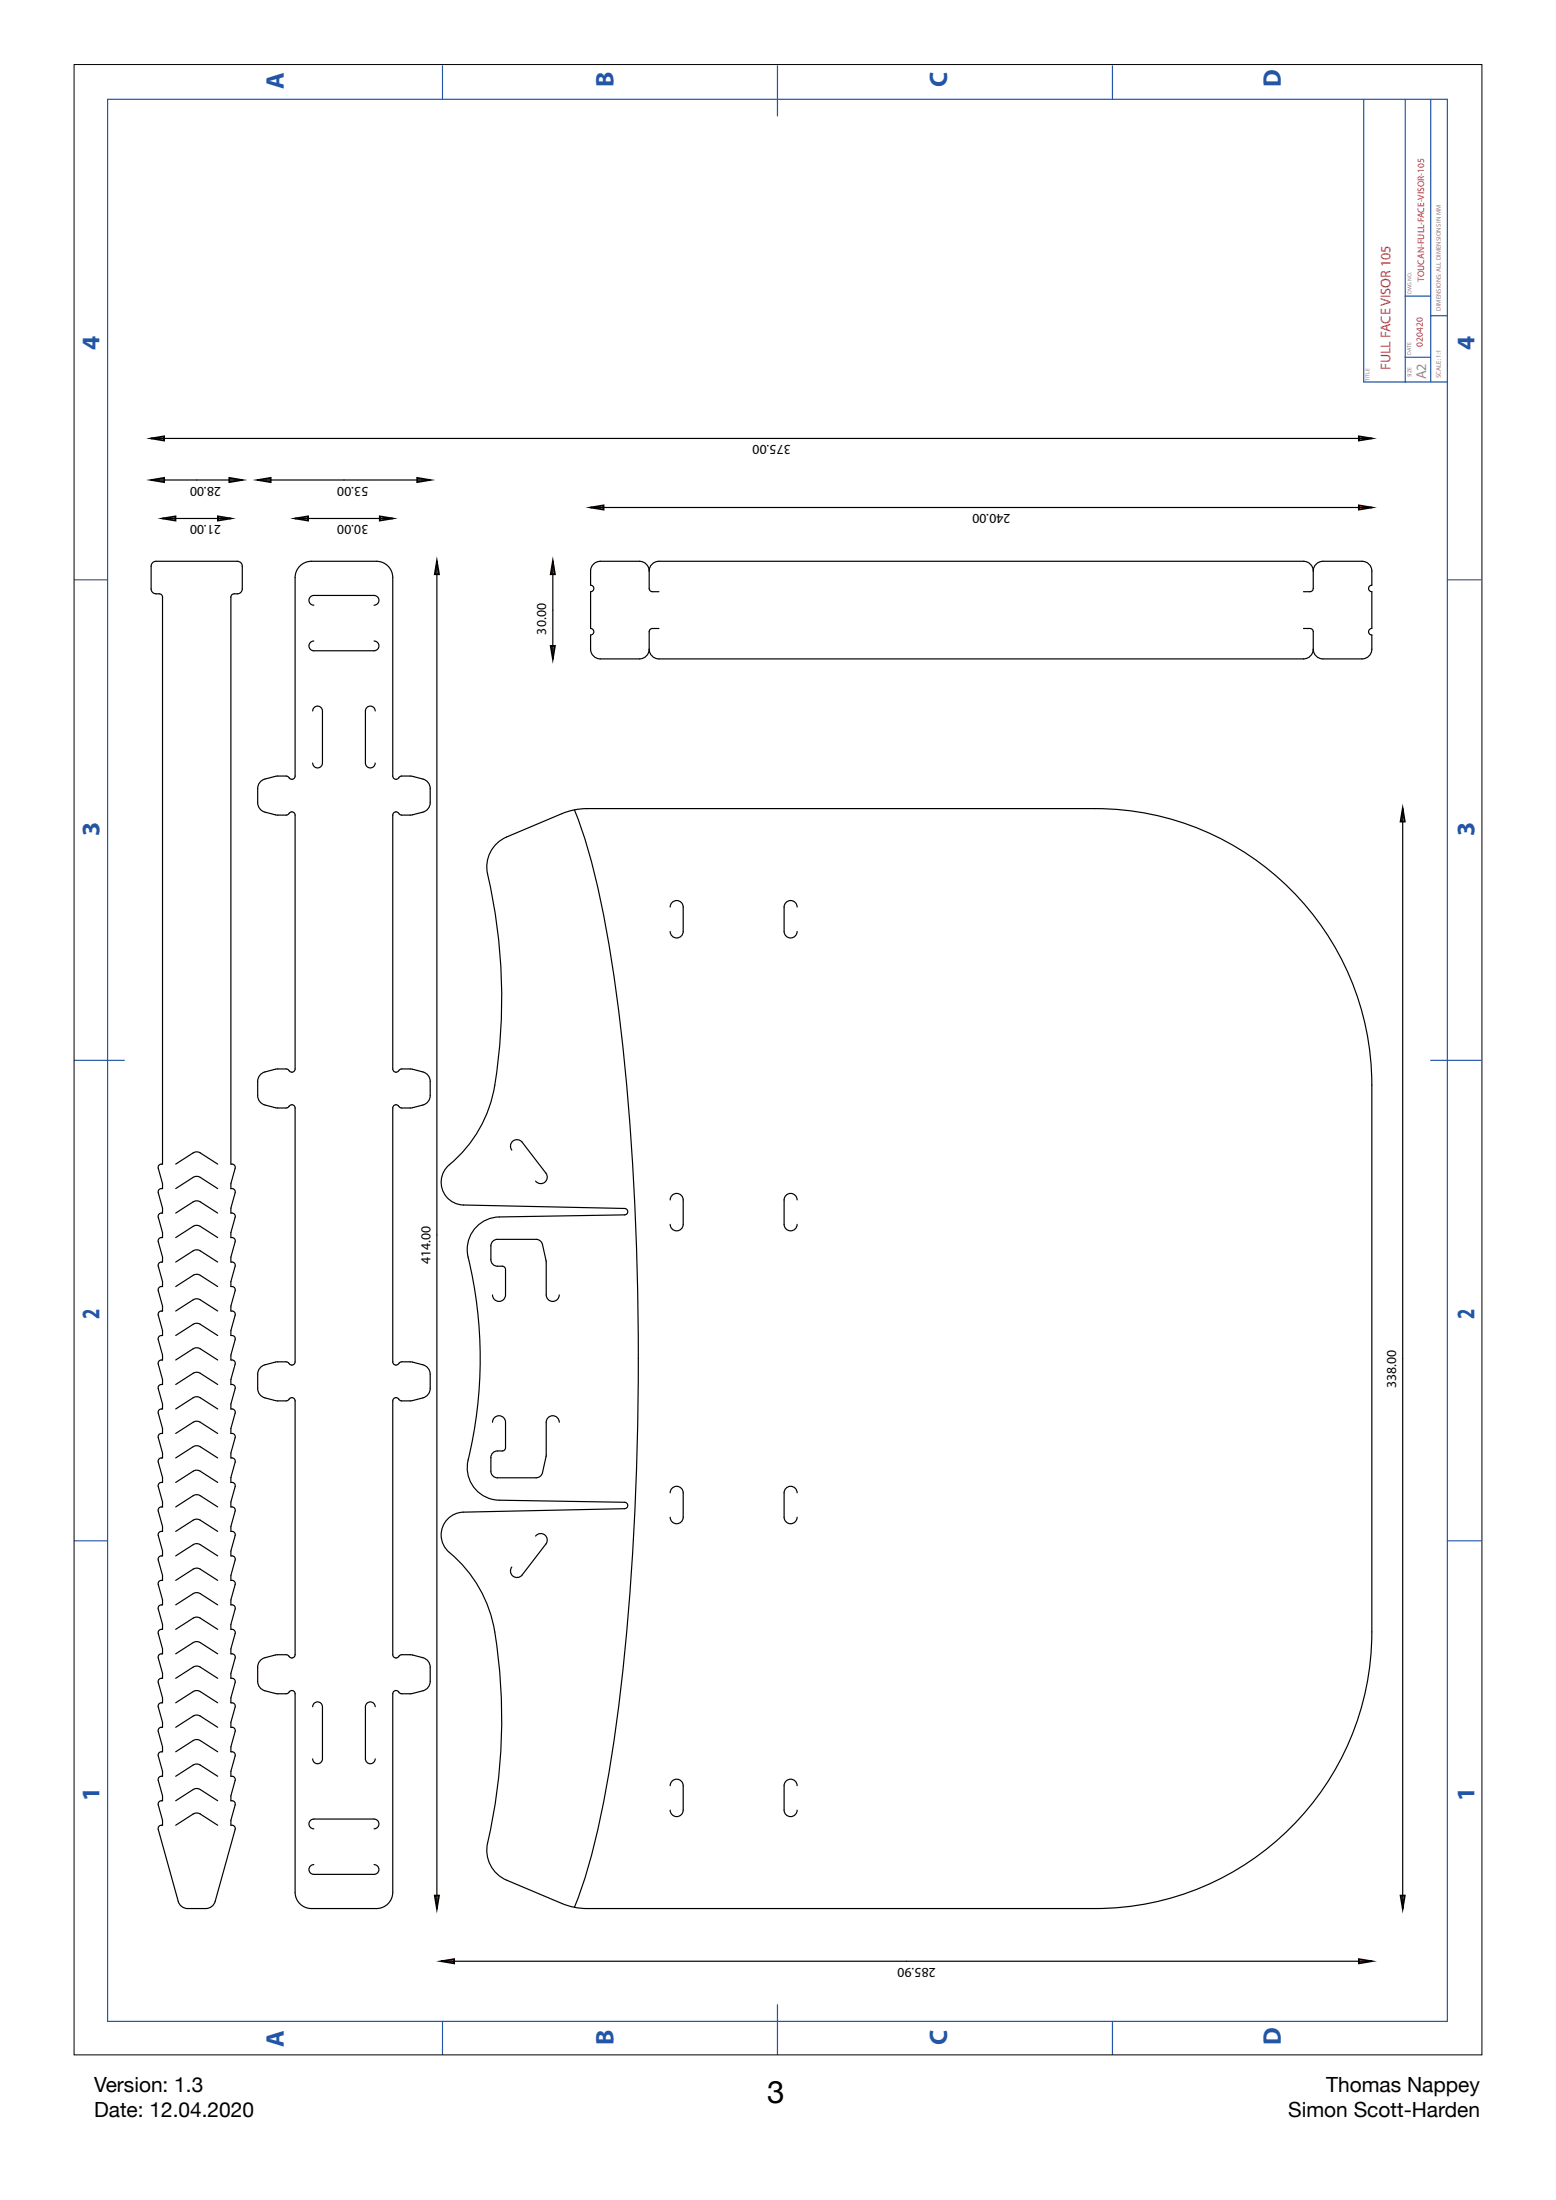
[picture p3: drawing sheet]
<svg xmlns="http://www.w3.org/2000/svg" width="210mm" height="297mm" viewBox="0 0 210 297" stroke-linecap="round" stroke-linejoin="round" font-family="sans-serif">
<g fill="none" stroke="#2255a6" stroke-width=".16">
<path d="M14.5 13.4h180.8v259.5h-180.8zM59.7 8.9v4.5M104.9 8.9v6.8M150.1 8.9v4.5M184 13.4v38.2h11.3M189.6 13.4v38.3M193.1 13.4v38.2M189.6 40h3.5M189.6 48.2h3.5M193.1 42.6h2.2M10 78.3h4.5M195.3 78.3h4.6"/>
<path d="M10 143.1h6.8M193.1 143.1h6.8M10 208h4.5M195.3 208h4.6M59.7 272.9v4.5M104.9 270.6v6.8M150.1 272.9v4.5"/>
</g>
<g fill="none" stroke="#000" stroke-width=".16">
<path d="M40.5 76.4l.4-.3 .5-.2 .6-.1h8.8a2.2 2.2 0 0 1 2.2 2.2v26.8a.47 .47 0 0 0 .4 .4 .47 .47 0 0 0 .5-.3l.3-.1a5.8 5.8 0 0 1 3.5 .7l.3 .6 .1 2.3a1.32 1.32 0 0 1-1 1.2 5.9 5.9 0 0 1-3 .4l-.3-.2a.44 .44 0 0 0-.5-.2 .44 .44 0 0 0-.3 .4v34.3a.47 .47 0 0 0 .4 .4 .47 .47 0 0 0 .5-.3l.3-.1a5.8 5.8 0 0 1 3.5 .8l.3 .5 .1 2.3a1.32 1.32 0 0 1-1 1.3 5.9 5.9 0 0 1-3 .4l-.3-.2a.44 .44 0 0 0-.5-.2 .44 .44 0 0 0-.3 .4v34.2a.47 .47 0 0 0 .4 .5 .47 .47 0 0 0 .5-.4l.3-.1a5.8 5.8 0 0 1 3.5 .8l.3 .6 .1 2.2a1.32 1.32 0 0 1-1 1.3 5.9 5.9 0 0 1-3 .4l-.3-.2a.44 .44 0 0 0-.5-.2 .44 .44 0 0 0-.3 .4v34.3a.47 .47 0 0 0 .4 .4 .47 .47 0 0 0 .5-.3l.3-.1a5.8 5.8 0 0 1 3.5 .7l.3 .6 .1 2.3a1.32 1.32 0 0 1-1 1.3 5.9 5.9 0 0 1-3 .3l-.3-.2a.44 .44 0 0 0-.5-.2 .44 .44 0 0 0-.3 .5v26.8a2.2 2.2 0 0 1-2.2 2.2h-8.8a2.2 2.2 0 0 1-2.2-2.2v-26.8a.47 .47 0 0 0-.4-.5 .47 .47 0 0 0-.5 .4l-.3 .1a5.8 5.8 0 0 1-3.4-.8l-.4-.6v-2.2a1.32 1.32 0 0 1 1-1.3 5.9 5.9 0 0 1 3-.4l.2 .2a.44 .44 0 0 0 .5 .2 .44 .44 0 0 0 .3-.4v-34.3a.47 .47 0 0 0-.4-.4 .47 .47 0 0 0-.5 .3l-.3 .1a5.8 5.8 0 0 1-3.4-.7l-.4-.6v-2.3a1.32 1.32 0 0 1 1-1.3 5.9 5.9 0 0 1 3-.3l.2 .2a.44 .44 0 0 0 .5 .2 .44 .44 0 0 0 .3-.5v-34.2a.47 .47 0 0 0-.4-.5 .47 .47 0 0 0-.5 .4l-.3 .1a5.8 5.8 0 0 1-3.4-.8l-.4-.5v-2.3a1.32 1.32 0 0 1 1-1.3 5.9 5.9 0 0 1 3-.4l.2 .2a.44 .44 0 0 0 .5 .2 .44 .44 0 0 0 .3-.4v-34.3a.47 .47 0 0 0-.4-.4 .47 .47 0 0 0-.5 .3l-.3 .1a5.8 5.8 0 0 1-3.4-.7l-.4-.6v-2.3a1.32 1.32 0 0 1 1-1.2 5.9 5.9 0 0 1 3-.4l.2 .2a.44 .44 0 0 0 .5 .2 .44 .44 0 0 0 .3-.4v-26.8l.1-.6 .2-.5zM87.6 77.1a1.32 1.32 0 0 1 1.3-1.3h87a1.32 1.32 0 0 1 1.3 1.3M87.6 77.1a1.32 1.32 0 0 0-1.3-1.3h-5.3a1.32 1.32 0 0 0-1.3 1.3v1.9a.44 .44 0 0 1 .4 .4 .44 .44 0 0 1-.4 .5v4.9a.44 .44 0 0 1 .4 .5 .44 .44 0 0 1-.4 .4v1.9a1.32 1.32 0 0 0 1.3 1.4h5.3a1.32 1.32 0 0 0 1.3-1.4M87.6 77.1l.1 2.6 .4 .2h.8M177.2 77.1v2.6l-.4 .2h-.9M177.2 77.1a1.32 1.32 0 0 1 1.4-1.3h5.2a1.32 1.32 0 0 1 1.3 1.3v1.9a.44 .44 0 0 0-.4 .4 .44 .44 0 0 0 .4 .5v4.9a.44 .44 0 0 0-.4 .5 .44 .44 0 0 0 .4 .4v1.9a1.32 1.32 0 0 1-1.3 1.4h-5.2a1.32 1.32 0 0 1-1.4-1.4M42.2 96a.66 .66 0 0 1 .7-.7 .66 .66 0 0 1 .6 .7v7a.66 .66 0 0 1-.6 .7 .66 .66 0 0 1-.7-.7M50.5 81.7a.66 .66 0 0 0 .6-.7 .66 .66 0 0 0-.6-.6h-8.1a.66 .66 0 0 0-.7 .6 .66 .66 0 0 0 .7 .7M50.5 86.5a.66 .66 0 0 1 .6 .7 .66 .66 0 0 1-.6 .7h-8.1a.66 .66 0 0 1-.7-.7 .66 .66 0 0 1 .7-.7M50.6 96a.66 .66 0 0 0-.6-.7 .66 .66 0 0 0-.7 .7v7a.66 .66 0 0 0 .7 .7 .66 .66 0 0 0 .6-.7M87.6 87.6a1.32 1.32 0 0 0 1.3 1.4h87a1.32 1.32 0 0 0 1.3-1.4M88.9 84.8h-.8l-.4 .3-.1 2.5"/>
<path d="M175.9 84.8h.9l.4 .3v2.5M77.5 109.3a86.3 86.3 0 0 1 4.6 17.6 337.2 337.2 0 0 1 4 52.5 369.9 369.9 0 0 1-3.6 57.7 104.6 104.6 0 0 1-4.3 18.7l-.7 1.7M90.4 122.5a.88 .88 0 0 1 .9-.9 .88 .88 0 0 1 .9 .9v3.2a.88 .88 0 0 1-.9 .9 .88 .88 0 0 1-.9-.9M107.6 122.5a.88 .88 0 0 0-.9-.9 .88 .88 0 0 0-.9 .9v3.2a.88 .88 0 0 0 .9 .9 .88 .88 0 0 0 .9-.9M23.7 157.2l2.4-1.6a.88 .88 0 0 1 .9 0l2.4 1.6M60.7 157.2a17.9 17.9 0 0 0 6.3-12.4 74.4 74.4 0 0 0-1.2-26.8 4.4 4.4 0 0 1 2.6-5l8-3.4 1.1-.3 1.1-.1h69.2a37.3 37.3 0 0 1 37.3 37.3v73.8a37.3 37.3 0 0 1-37.3 37.4l-69.2-.1-1.1-.1-1.1-.3-8-3.4a4.4 4.4 0 0 1-2.6-5 73.6 73.6 0 0 0 .8-29.6 17.6 17.6 0 0 0-5.9-9.6M69.1 155.3a.88 .88 0 0 1 .1-1.3 .88 .88 0 0 1 1.3 .2l3.2 4.2a.88 .88 0 0 1-.2 1.2 .88 .88 0 0 1-1.2-.2M23.7 160.5l2.4-1.6a.88 .88 0 0 1 .9 0l2.4 1.6M23.7 163.8l2.4-1.6a.88 .88 0 0 1 .9 0l2.4 1.6M23.7 167.1l2.4-1.5a.88 .88 0 0 1 .9 0l2.4 1.5M23.7 170.4l2.4-1.5a.88 .88 0 0 1 .9 0l2.4 1.5M23.7 173.7l2.4-1.5a.88 .88 0 0 1 .9 0l2.4 1.5"/>
<path d="M23.7 177l2.4-1.5a.88 .88 0 0 1 .9 0l2.4 1.5M63.2 169.7a58.3 58.3 0 0 1 0 27.4M66.5 174.8a.88 .88 0 0 0 .8 .9 .88 .88 0 0 0 .9-.9v-3.4l-.2-.4-.2-.1a1.19 1.19 0 0 1-1.5-.5l-.1-2.2a.88 .88 0 0 1 .9-.9h5.3a.88 .88 0 0 1 .8 .7l.5 2.3v4.5a.88 .88 0 0 0 .9 .9 .88 .88 0 0 0 .9-.9M90.4 162a.88 .88 0 0 1 .9-.9 .88 .88 0 0 1 .9 .9v3.3a.88 .88 0 0 1-.9 .9 .88 .88 0 0 1-.9-.9M107.6 162a.88 .88 0 0 0-.9-.9 .88 .88 0 0 0-.9 .9v3.3a.88 .88 0 0 0 .9 .9 .88 .88 0 0 0 .9-.9M23.7 180.3l2.4-1.5a.88 .88 0 0 1 .9 0l2.4 1.5M23.7 183.6l2.4-1.5a.88 .88 0 0 1 .9 0l2.4 1.5M23.7 186.9l2.4-1.5a.88 .88 0 0 1 .9 0l2.4 1.5M23.7 190.2l2.4-1.5a.88 .88 0 0 1 .9 0l2.4 1.5M23.7 193.5l2.4-1.5a.88 .88 0 0 1 .9 0l2.4 1.5M26.1 195.3l-2.4 1.5M26.1 195.3a.88 .88 0 0 1 .9 0"/>
<path d="M27 195.3l2.4 1.5M31.3 193.5h-.1v-.7l.5-2.3-.3-.3h-.2v-.7l.5-2.3-.3-.3h-.2v-.7l.5-2.3-.3-.3h-.2v-.7l.5-2.3-.3-.3h-.2v-.7l.5-2.3-.3-.3h-.2v-.7l.5-2.3-.3-.3h-.2v-.7l.5-2.3-.3-.3h-.2v-.7l.5-2.3-.3-.3h-.2v-.7l.5-2.3-.3-.3h-.2v-.7l.5-2.3-.3-.3h-.2v-.7l.5-2.3-.3-.3h-.2v-76.6l.2-.4h.6a.66 .66 0 0 0 .7-.7v-3.1l-.1-.2-.3-.4h-11.2a.66 .66 0 0 0-.7 .6v3.4a.86 .86 0 0 0 1.1 .4l.4 .2v.2v76.6a.46 .46 0 0 0-.5 .5l.5 2.1v.7a.46 .46 0 0 0-.5 .5l.5 2.1v.7a.46 .46 0 0 0-.5 .5l.5 2.1v.7a.46 .46 0 0 0-.5 .5l.5 2.1v.7a.46 .46 0 0 0-.5 .5l.5 2.1v.7a.46 .46 0 0 0-.5 .5l.5 2.1v.7a.46 .46 0 0 0-.5 .5l.5 2.1v.7a.46 .46 0 0 0-.5 .6l.5 2v.7a.46 .46 0 0 0-.5 .6l.5 2v.7a.46 .46 0 0 0-.5 .6l.5 2v.7a.46 .46 0 0 0-.5 .6l.5 2v.7a.46 .46 0 0 0-.5 .6l.5 2.1v.6a.46 .46 0 0 0-.5 .6l.5 2.1v.6a.46 .46 0 0 0-.5 .6l.5 2.1v.6a.46 .46 0 0 0-.5 .6l.5 2.1v.6a.46 .46 0 0 0-.5 .6l.5 2.1v.6a.46 .46 0 0 0-.5 .6l.5 2.1v.7a.46 .46 0 0 0-.5 .5l.5 2.1v.7a.46 .46 0 0 0-.5 .5l.5 2.1v.7a.46 .46 0 0 0-.5 .5l.5 2.1v.7a.46 .46 0 0 0-.5 .5l.5 2.1v.7a.46 .46 0 0 0-.5 .5l.5 2.1v.7a.46 .46 0 0 0-.5 .5l.5 2.1v.7a.46 .46 0 0 0-.5 .5l.5 2.1v.7a.46 .46 0 0 0-.5 .5l.5 2.1v.7a.46 .46 0 0 0-.5 .6l.5 2v.7a.46 .46 0 0 0-.5 .6l.5 2v.7a.46 .46 0 0 0-.5 .6l2.8 10a1.32 1.32 0 0 0 1.1 .7l2.8-.1a1.32 1.32 0 0 0 .9-.9l2.7-9.7-.1-.5-.4-.1v-.7l.5-2.3-.3-.3h-.2v-.7l.5-2.3-.3-.3h-.2v-.7l.5-2.3-.3-.3h-.2v-.7l.5-2.3-.3-.3h-.2v-.7l.5-2.3-.3-.3h-.2v-.7l.5-2.3-.3-.3h-.2v-.7l.5-2.3-.3-.3h-.2v-.7l.5-2.3-.3-.3h-.2v-.7l.5-2.3-.3-.3h-.2v-.7l.5-2.1-.1-.4-.4-.1v-.7l.5-2.1-.1-.4-.4-.2v-.6l.5-2.1-.1-.4-.4-.2v-.6l.5-2.1-.1-.4-.4-.2v-.6l.5-2.1-.1-.4-.4-.2v-.6l.5-2.1-.1-.4-.4-.2v-.6l.5-2.1-.1-.4-.3-.2M66.5 192a.88 .88 0 0 1 .8-.9 .88 .88 0 0 1 .9 .9v3.4l-.2 .4-.2 .1a1.19 1.19 0 0 0-1.5 .5l-.1 2.2a.88 .88 0 0 0 .9 .9h5.3a.88 .88 0 0 0 .8-.7l.5-2.3v-4.5a.88 .88 0 0 1 .9-.9 .88 .88 0 0 1 .9 .9M23.7 200.1l2.4-1.5a.88 .88 0 0 1 .9 0l2.4 1.5M23.7 203.4l2.4-1.5a.88 .88 0 0 1 .9 0l2.4 1.5M23.7 206.7l2.4-1.5a.88 .88 0 0 1 .9 0l2.4 1.5M23.7 210l2.4-1.5a.88 .88 0 0 1 .9 0l2.4 1.5M23.7 213.4l2.4-1.6a.88 .88 0 0 1 .9 0l2.4 1.6M23.7 216.7l2.4-1.6a.88 .88 0 0 1 .9 0l2.4 1.6M23.7 220l2.4-1.6a.88 .88 0 0 1 .9 0l2.4 1.6M72.3 207.4a.88 .88 0 0 1 1.2-.2 .88 .88 0 0 1 .2 1.2l-3.2 4.2a.88 .88 0 0 1-1.3 .2 .88 .88 0 0 1-.1-1.2M90.4 201.5a.88 .88 0 0 1 .9-.8 .88 .88 0 0 1 .9 .8v3.3a.88 .88 0 0 1-.9 .9 .88 .88 0 0 1-.9-.9"/>
<path d="M107.6 201.5a.88 .88 0 0 0-.9-.8 .88 .88 0 0 0-.9 .8v3.3a.88 .88 0 0 0 .9 .9 .88 .88 0 0 0 .9-.9M23.7 223.3l2.4-1.5a.88 .88 0 0 1 .9 0l2.4 1.5M23.7 226.6l2.4-1.5a.88 .88 0 0 1 .9 0l2.4 1.5M23.7 229.9l2.4-1.5a.88 .88 0 0 1 .9 0l2.4 1.5M23.7 233.2l2.4-1.5a.88 .88 0 0 1 .9 0l2.4 1.5M23.7 236.5l2.4-1.5a.88 .88 0 0 1 .9 0l2.4 1.5M23.7 239.8l2.4-1.5a.88 .88 0 0 1 .9 0l2.4 1.5M42.2 230.4a.66 .66 0 0 1 .7-.6 .66 .66 0 0 1 .6 .6v7a.66 .66 0 0 1-.6 .7 .66 .66 0 0 1-.7-.7M50.6 230.4a.66 .66 0 0 0-.6-.6 .66 .66 0 0 0-.7 .6v7a.66 .66 0 0 0 .7 .7 .66 .66 0 0 0 .6-.7M23.7 243.1l2.4-1.5a.88 .88 0 0 1 .9 0l2.4 1.5M23.7 246.4l2.4-1.5a.88 .88 0 0 1 .9 0l2.4 1.5M42.4 251.7a.66 .66 0 0 0-.7 .7 .66 .66 0 0 0 .7 .6h8.1a.66 .66 0 0 0 .6-.6 .66 .66 0 0 0-.6-.7"/>
<path d="M50.5 246.9a.66 .66 0 0 0 .6-.7 .66 .66 0 0 0-.6-.6h-8.1a.66 .66 0 0 0-.7 .6 .66 .66 0 0 0 .7 .7M90.4 241.1a.88 .88 0 0 1 .9-.9 .88 .88 0 0 1 .9 .9v3.3a.88 .88 0 0 1-.9 .8 .88 .88 0 0 1-.9-.8M107.6 241.1a.88 .88 0 0 0-.9-.9 .88 .88 0 0 0-.9 .9v3.3a.88 .88 0 0 0 .9 .8 .88 .88 0 0 0 .9-.8"/>
</g>
<path d="M189.3 109.2l.3 1.7h-.6z" fill="#f5822a"/>
<path d="M189.3 109.2l.3 1.7h-.6z" fill="none" stroke="#000" stroke-width=".23"/>
<path d="M189 255.9h.6l-.3 1.8z" fill="#f5822a"/>
<path d="M189 255.9h.6l-.3 1.8z" fill="none" stroke="#000" stroke-width=".23"/>
<path d="M189.3 109.2v148.5" fill="none" stroke="#000" stroke-width=".16"/>
<path d="M59.5 264.8l1.8-.3v.6z" fill="#f5822a"/>
<path d="M59.5 264.8l1.8-.3v.6z" fill="none" stroke="#000" stroke-width=".23"/>
<path d="M183.4 264.5l1.7 .3-1.7 .3z" fill="#f5822a"/>
<path d="M183.4 264.5l1.7 .3-1.7 .3z" fill="none" stroke="#000" stroke-width=".23"/>
<path d="M59.5 264.8h125.6" fill="none" stroke="#000" stroke-width=".16"/>
<path d="M74.6 75.8l.3 1.7h-.6z" fill="#f5822a"/>
<path d="M74.6 75.8l.3 1.7h-.6z" fill="none" stroke="#000" stroke-width=".23"/>
<path d="M74.3 87.2h.6l-.3 1.8z" fill="#f5822a"/>
<path d="M74.3 87.2h.6l-.3 1.8z" fill="none" stroke="#000" stroke-width=".23"/>
<path d="M74.6 75.8v13.2" fill="none" stroke="#000" stroke-width=".16"/>
<path d="M79.7 68.5l1.8-.3v.6z" fill="#f5822a"/>
<path d="M79.7 68.5l1.8-.3v.6z" fill="none" stroke="#000" stroke-width=".23"/>
<path d="M183.4 68.2l1.7 .3-1.7 .3z" fill="#f5822a"/>
<path d="M183.4 68.2l1.7 .3-1.7 .3z" fill="none" stroke="#000" stroke-width=".23"/>
<path d="M79.7 68.5h105.4" fill="none" stroke="#000" stroke-width=".16"/>
<path d="M20.4 64.8l1.8-.3v.6z" fill="#f5822a"/>
<path d="M20.4 64.8l1.8-.3v.6z" fill="none" stroke="#000" stroke-width=".23"/>
<path d="M30.9 64.5l1.8 .3-1.8 .3z" fill="#f5822a"/>
<path d="M30.9 64.5l1.8 .3-1.8 .3z" fill="none" stroke="#000" stroke-width=".23"/>
<path d="M20.4 64.8h12.3" fill="none" stroke="#000" stroke-width=".16"/>
<path d="M39.8 70l1.8-.3v.6z" fill="#f5822a"/>
<path d="M39.8 70l1.8-.3v.6z" fill="none" stroke="#000" stroke-width=".23"/>
<path d="M51.3 69.7l1.7 .3-1.7 .3z" fill="#f5822a"/>
<path d="M51.3 69.7l1.7 .3-1.7 .3z" fill="none" stroke="#000" stroke-width=".23"/>
<path d="M39.8 70h13.2" fill="none" stroke="#000" stroke-width=".16"/>
<path d="M34.8 64.8l1.7-.3v.6z" fill="#f5822a"/>
<path d="M34.8 64.8l1.7-.3v.6z" fill="none" stroke="#000" stroke-width=".23"/>
<path d="M56.3 64.5l1.8 .3-1.8 .3z" fill="#f5822a"/>
<path d="M56.3 64.5l1.8 .3-1.8 .3z" fill="none" stroke="#000" stroke-width=".23"/>
<path d="M34.8 64.8h23.3" fill="none" stroke="#000" stroke-width=".16"/>
<path d="M21.9 70l1.8-.3v.6z" fill="#f5822a"/>
<path d="M21.9 70l1.8-.3v.6z" fill="none" stroke="#000" stroke-width=".23"/>
<path d="M29.4 69.7l1.8 .3-1.8 .3z" fill="#f5822a"/>
<path d="M29.4 69.7l1.8 .3-1.8 .3z" fill="none" stroke="#000" stroke-width=".23"/>
<path d="M21.9 70h9.3" fill="none" stroke="#000" stroke-width=".16"/>
<path d="M183.4 58.9l1.7 .3-1.7 .3z" fill="#f5822a"/>
<path d="M183.4 58.9l1.7 .3-1.7 .3z" fill="none" stroke="#000" stroke-width=".23"/>
<path d="M20.4 59.2l1.8-.3v.6z" fill="#f5822a"/>
<path d="M20.4 59.2l1.8-.3v.6z" fill="none" stroke="#000" stroke-width=".23"/>
<path d="M20.4 59.2h164.7" fill="none" stroke="#000" stroke-width=".16"/>
<path d="M59 75.8l.3 1.7h-.6z" fill="#f5822a"/>
<path d="M59 75.8l.3 1.7h-.6z" fill="none" stroke="#000" stroke-width=".23"/>
<path d="M58.7 255.9h.6l-.3 1.8z" fill="#f5822a"/>
<path d="M58.7 255.9h.6l-.3 1.8z" fill="none" stroke="#000" stroke-width=".23"/>
<path d="M59 75.8v181.9M60.7 157.2a3.1 3.1 0 0 0-1 3.4 3.1 3.1 0 0 0 2.8 2.1l21.8 .4a.43 .43 0 0 1 .4 .5 .43 .43 0 0 1-.4 .4l-16.9 .3a4.4 4.4 0 0 0-4.2 5.4M63.2 197.1a4.4 4.4 0 0 0 4.2 5.4M67.4 202.5l16.9 .3a.43 .43 0 0 1 .4 .4 .43 .43 0 0 1-.4 .5l-21.8 .4a3.1 3.1 0 0 0-2.8 2.1 3.1 3.1 0 0 0 1 3.4" fill="none" stroke="#000" stroke-width=".16"/>
<path d="M10 8.7h190v268.7h-190z" fill="none" stroke="#000" stroke-width=".13"/>
<text font-size="4.2" x="103.5" y="284">3</text>
<g font-size="3.4" fill="#2255a6">
<text x="38.3" y="12" transform="rotate(-90 38.3 12)">A</text>
<text x="82.8" y="11.7" transform="rotate(-90 82.8 11.7)">B</text>
<text x="127.8" y="11.7" transform="rotate(-90 127.8 11.7)">C</text>
<text x="172.9" y="11.7" transform="rotate(-90 172.9 11.7)">D</text>
<text x="13.4" y="47.3" transform="rotate(-90 13.4 47.3)">4</text>
<text x="199" y="47.3" transform="rotate(-90 199 47.3)">4</text>
<text x="13.4" y="112.9" transform="rotate(-90 13.4 112.9)">3</text>
<text x="199" y="112.9" transform="rotate(-90 199 112.9)">3</text>
<text x="13.4" y="178.1" transform="rotate(-90 13.4 178.1)">2</text>
<text x="199" y="178.1" transform="rotate(-90 199 178.1)">2</text>
<text x="13.4" y="243.1" transform="rotate(-90 13.4 243.1)">1</text>
<text x="199" y="243.1" transform="rotate(-90 199 243.1)">1</text>
<text x="38.3" y="276.4" transform="rotate(-90 38.3 276.4)">A</text>
<text x="82.8" y="276.1" transform="rotate(-90 82.8 276.1)">B</text>
<text x="127.8" y="276.1" transform="rotate(-90 127.8 276.1)">C</text>
<text x="172.9" y="276.1" transform="rotate(-90 172.9 276.1)">D</text>
</g>
<g font-size="2.8">
<text x="12.7" y="282.4">Version: 1.3</text>
<text x="12.7" y="285.8">Date: 12.04.2020</text>
<text x="173.9" y="285.8">Simon Scott-Harden</text>
<text x="179" y="282.4">Thomas Nappey</text>
</g>
<text font-size="1.9" fill="#ee322e" x="187.7" y="50" transform="rotate(-90 187.7 50)">FULL FACE VISOR 105</text>
<text font-size="1.9" fill="#9f58a3" x="192.5" y="51.2" transform="rotate(-90 192.5 51.2)">A2</text>
<g font-size="1.9">
<text x="29.8" y="65.7" transform="rotate(-180 29.8 65.7)">28.00</text>
<text x="49.7" y="65.7" transform="rotate(-180 49.7 65.7)">53.00</text>
<text x="106.7" y="60.1" transform="rotate(-180 106.7 60.1)">375.00</text>
<text x="29.8" y="70.9" transform="rotate(-180 29.8 70.9)">21.00</text>
<text x="49.7" y="70.9" transform="rotate(-180 49.7 70.9)">30.00</text>
<text x="136.4" y="69.4" transform="rotate(-180 136.4 69.4)">240.00</text>
<text x="73.7" y="85.7" transform="rotate(-90 73.7 85.7)">30.00</text>
<text x="58.1" y="170.7" transform="rotate(-90 58.1 170.7)">414.00</text>
<text x="188.4" y="187.4" transform="rotate(-90 188.4 187.4)">338.00</text>
<text x="126.3" y="265.6" transform="rotate(-180 126.3 265.6)">285.90</text>
</g>
<g font-size="1.3" fill="#ee322e">
<text x="192.2" y="38" transform="rotate(-90 192.2 38)">TOUCAN-FULL-FACE-VISOR-105</text>
<text x="192" y="46.8" transform="rotate(-90 192 46.8)">020420</text>
</g>
<g font-size=".9" fill="#9f58a3">
<text x="194.5" y="41.9" transform="rotate(-90 194.5 41.9)">DIMENSIONS: ALL DIMENSIONS IN MM</text>
<text x="194.5" y="51" transform="rotate(-90 194.5 51)">SCALE: 1:1</text>
</g>
<g font-size=".8" fill="#9f58a3">
<text x="190.5" y="39.7" transform="rotate(-90 190.5 39.7)">DWG NO.</text>
<text x="190.5" y="47.9" transform="rotate(-90 190.5 47.9)">DATE</text>
<text x="184.8" y="51.4" transform="rotate(-90 184.8 51.4)">TITLE</text>
<text x="190.5" y="50.9" transform="rotate(-90 190.5 50.9)">SIZE</text>
</g>
</svg>
